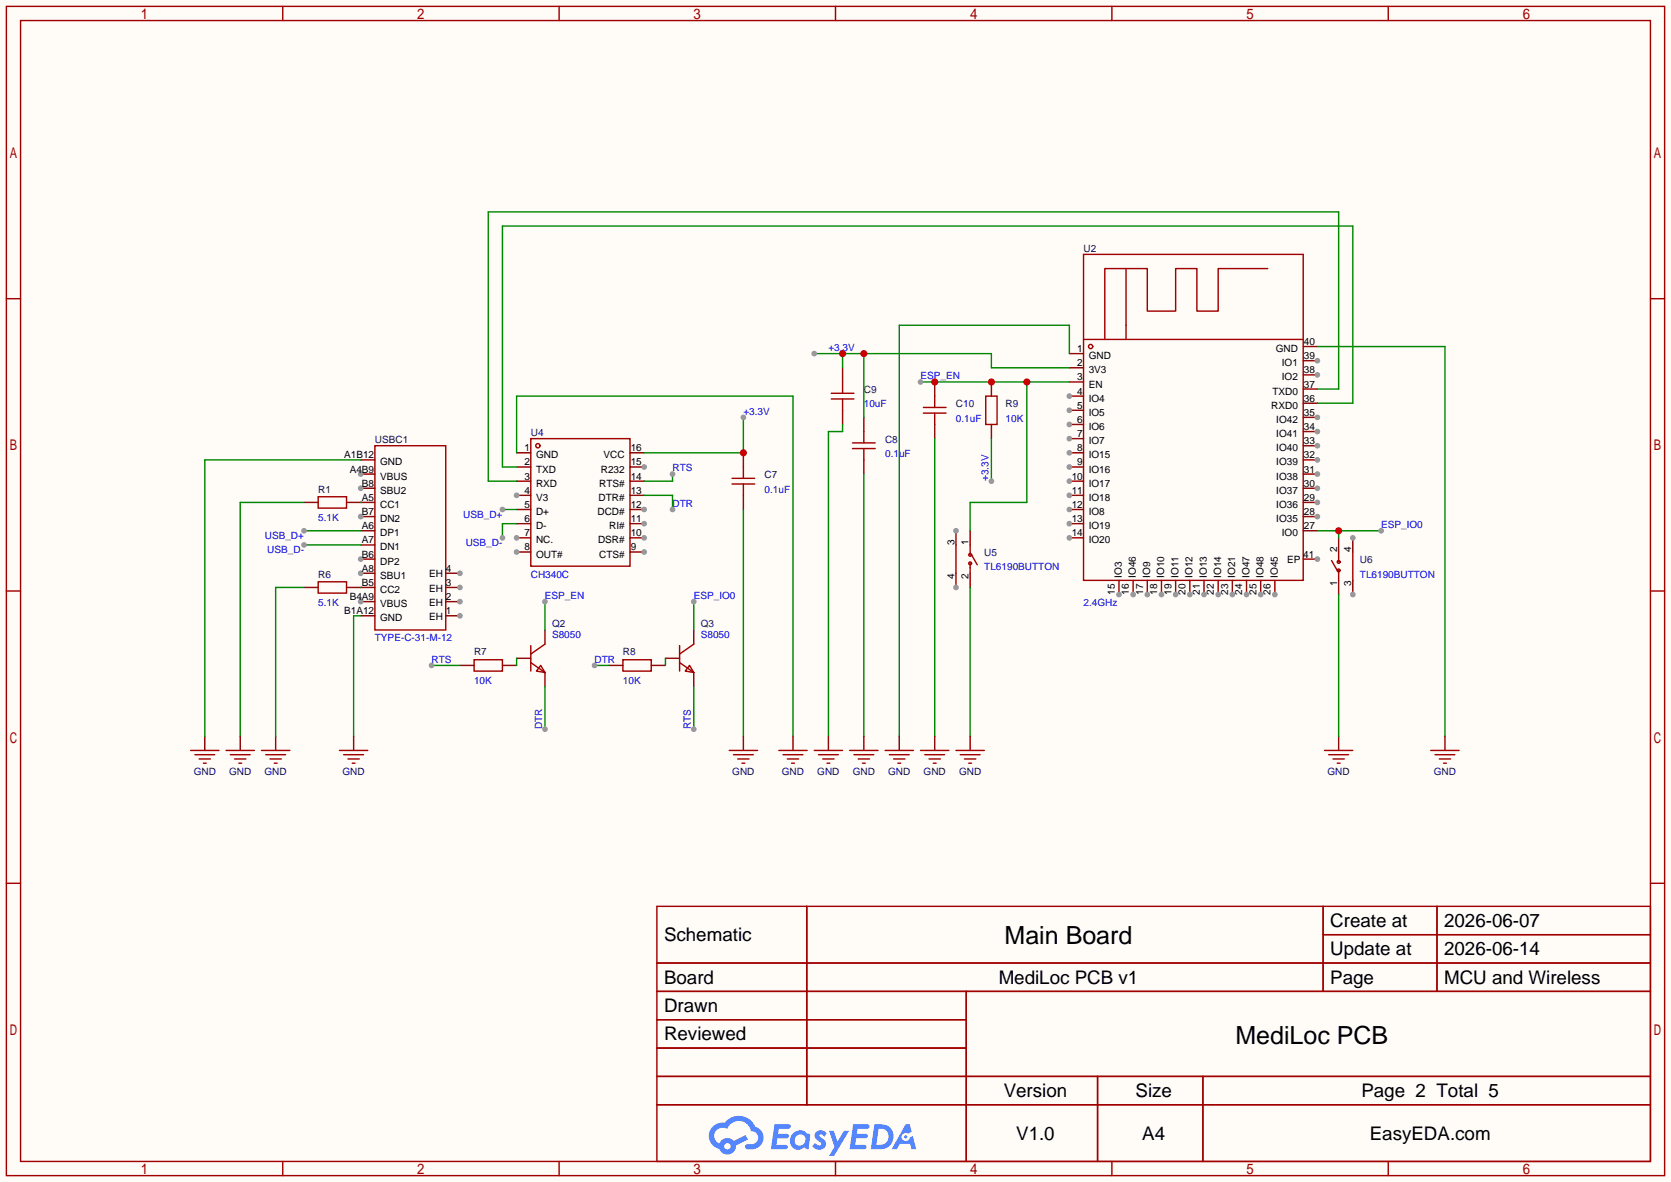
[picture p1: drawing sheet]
<svg xmlns="http://www.w3.org/2000/svg" width="299mm" height="212mm" viewBox="0 0 299 212" stroke-linecap="round" stroke-linejoin="round" font-family="sans-serif">
<path d="M0 0h299.5v211.8h-299.5z" fill="#fffcf7"/>
<g fill="none" stroke="#a10000" stroke-width=".25">
<path d="M1.1 1.1h297.2v209.6h-297.2zM3.7 3.7h292.1v204.5h-292.1zM50.7 1.1v2.6M100.2 1.1v2.6M149.7 1.1v2.6M199.3 1.1v2.6M248.8 1.1v2.6M1.1 53.5h2.6M295.8 53.5h2.5M1.1 105.9h2.6M295.8 105.9h2.5M1.1 158.3h2.6"/>
<path d="M295.8 158.3h2.5M117.7 162.4h178.1v45.8h-178.1zM117.7 172.6h178.1M117.7 177.7h178.1M144.6 162.4v35.6M173.2 177.7v30.5M237.1 162.4v15.3M237.1 167.5h58.7M257.5 162.4v15.3M117.7 182.8h55.5M117.7 192.9h178.1M117.7 187.8h55.5"/>
<path d="M117.7 198h178.1M196.7 192.9v15.3M215.6 192.9v15.3M50.7 208.2v2.5M100.2 208.2v2.5M149.7 208.2v2.5M199.3 208.2v2.5M248.8 208.2v2.5"/>
</g>
<g fill="#5487ff">
<path d="M146.3 202.8a1.3 1.3 0 0 1 1.8 .3l-.4 .6a.54 .54 0 0 0-.9-.2l.1 .2a1.58 1.58 0 0 1 1.1 1.6 1.43 1.43 0 0 1-2.5 .1l.6-.6a.64 .64 0 0 0 .5 .5 .64 .64 0 0 0 .6-.3l-.1-.2a1.6 1.6 0 0 1-1.1-1.6z"/>
<path d="M148.6 202.7h.8l.7 1.9 1.2-1.9h.9l-2.7 4.5h-.9l.9-1.7z"/>
<path d="M138.8 201.5h1.6a1.31 1.31 0 0 1 1.3 .2 .4 .4 0 0 1-.4 .6h-1.7l-.2 .9h1.7a.4 .4 0 0 1 .3 .4 .4 .4 0 0 1-.4 .4h-1.7l-.1 1.2h.8a1.23 1.23 0 0 1 1.1 .2 .39 .39 0 0 1-.3 .6h-2.6z"/>
<path d="M152.9 201.5h1.6a1.32 1.32 0 0 1 1.3 .2 .39 .39 0 0 1-.4 .6h-1.7l-.2 .9h1.7a.4 .4 0 0 1 .3 .4 .4 .4 0 0 1-.4 .4h-1.7l-.1 1.2h.8a1.23 1.23 0 0 1 1.1 .2 .39 .39 0 0 1-.3 .6h-2.6z"/>
<path d="M162.3 201.5h.7l.4 1.3-.7 .4a.75 .75 0 0 0-1.1 .3 .75 .75 0 0 0 .5 1 .75 .75 0 0 0 1-.6l.5-.3 .6 2.4h-.8l-.3-1h-1.8l-.6 1h-.9z"/>
<path d="M156.7 201.5l-.6 4.5h1.4a2.27 2.27 0 0 0 2.6-2.3 2.27 2.27 0 0 0-2.7-2.2zM157.5 202.3a1.5 1.5 0 0 1 1.8 1.5 1.5 1.5 0 0 1-2 1.4h-.2z"/>
<path d="M142.1 203.1a1.62 1.62 0 0 0-.4 2.1 1.62 1.62 0 0 0 2.1 .7l.3-.3 .4 .3 .4 .1 .3-2.5-.2-.3h-.4a1.58 1.58 0 0 0-2.5-.1zM142.7 203.6a.98 .98 0 0 1 1.6 .2 .98 .98 0 0 1-.7 1.5 .94 .94 0 0 1-1.1-.4 .94 .94 0 0 1 .2-1.3z"/>
<path d="M127.8 201.9a2.37 2.37 0 0 0 1.1 4 1.54 1.54 0 0 0 1.8 1 1.54 1.54 0 0 0 1.2-1.6l2.2-1.1-.5-.8-2.1 1.1a1.57 1.57 0 0 0-2.6 .4 1.5 1.5 0 0 1-.7-2.1 1.5 1.5 0 0 1 2.1-.5 2.23 2.23 0 0 1 2.3-1.4 2.23 2.23 0 0 1 2 1.8 1.16 1.16 0 0 1 1.3 1.1 1.16 1.16 0 0 1-1.1 1.3h-.7a.47 .47 0 0 0-.6 .3 .47 .47 0 0 0 .5 .6 2.23 2.23 0 0 0 2.2-.7 2.23 2.23 0 0 0 .4-2.3 2.16 2.16 0 0 0-1.3-1.1 3.2 3.2 0 0 0-5.4-.7l-1.1 .1zM129.8 205.4a.58 .58 0 0 1 1.1 0 .58 .58 0 0 1-1.1 0z"/>
<circle cx="162.3" cy="203.8" r=".28"/>
</g>
<g fill="none" stroke="#a10000" stroke-width=".25">
<path d="M194.2 45.6h39.4v58.4h-39.4z"/>
<circle cx="195.5" cy="62.1" r=".38"/>
</g>
<path d="M191.6 63.4h2.6M191.6 65.9h2.6M191.6 68.5h2.6M191.6 71h2.6" fill="none" stroke="#870000" stroke-width=".25"/>
<circle cx="191.6" cy="71" r=".51" fill="#999"/>
<path d="M191.6 73.5h2.6" fill="none" stroke="#870000" stroke-width=".25"/>
<circle cx="191.6" cy="73.5" r=".51" fill="#999"/>
<path d="M191.6 76.1h2.6" fill="none" stroke="#870000" stroke-width=".25"/>
<circle cx="191.6" cy="76.1" r=".51" fill="#999"/>
<path d="M191.6 78.6h2.6" fill="none" stroke="#870000" stroke-width=".25"/>
<circle cx="191.6" cy="78.6" r=".51" fill="#999"/>
<path d="M191.6 81.2h2.6" fill="none" stroke="#870000" stroke-width=".25"/>
<circle cx="191.6" cy="81.2" r=".51" fill="#999"/>
<path d="M191.6 83.7h2.6" fill="none" stroke="#870000" stroke-width=".25"/>
<circle cx="191.6" cy="83.7" r=".51" fill="#999"/>
<path d="M191.6 86.2h2.6" fill="none" stroke="#870000" stroke-width=".25"/>
<circle cx="191.6" cy="86.2" r=".51" fill="#999"/>
<path d="M191.6 88.8h2.6" fill="none" stroke="#870000" stroke-width=".25"/>
<circle cx="191.6" cy="88.8" r=".51" fill="#999"/>
<path d="M191.6 91.3h2.6" fill="none" stroke="#870000" stroke-width=".25"/>
<circle cx="191.6" cy="91.3" r=".51" fill="#999"/>
<path d="M191.6 93.9h2.6" fill="none" stroke="#870000" stroke-width=".25"/>
<circle cx="191.6" cy="93.9" r=".51" fill="#999"/>
<path d="M191.6 96.4h2.6" fill="none" stroke="#870000" stroke-width=".25"/>
<circle cx="191.6" cy="96.4" r=".51" fill="#999"/>
<path d="M200.5 104v2.6" fill="none" stroke="#870000" stroke-width=".25"/>
<circle cx="200.5" cy="106.6" r=".51" fill="#999"/>
<path d="M203.1 104v2.6" fill="none" stroke="#870000" stroke-width=".25"/>
<circle cx="203.1" cy="106.6" r=".51" fill="#999"/>
<path d="M205.6 104v2.6" fill="none" stroke="#870000" stroke-width=".25"/>
<circle cx="205.6" cy="106.6" r=".51" fill="#999"/>
<path d="M208.2 104v2.6" fill="none" stroke="#870000" stroke-width=".25"/>
<circle cx="208.2" cy="106.6" r=".51" fill="#999"/>
<path d="M210.7 104v2.6" fill="none" stroke="#870000" stroke-width=".25"/>
<circle cx="210.7" cy="106.6" r=".51" fill="#999"/>
<path d="M213.2 104v2.6" fill="none" stroke="#870000" stroke-width=".25"/>
<circle cx="213.2" cy="106.6" r=".51" fill="#999"/>
<path d="M215.8 104v2.6" fill="none" stroke="#870000" stroke-width=".25"/>
<circle cx="215.8" cy="106.6" r=".51" fill="#999"/>
<path d="M218.3 104v2.6" fill="none" stroke="#870000" stroke-width=".25"/>
<circle cx="218.3" cy="106.6" r=".51" fill="#999"/>
<path d="M220.9 104v2.6" fill="none" stroke="#870000" stroke-width=".25"/>
<circle cx="220.9" cy="106.6" r=".51" fill="#999"/>
<path d="M223.4 104v2.6" fill="none" stroke="#870000" stroke-width=".25"/>
<circle cx="223.4" cy="106.6" r=".51" fill="#999"/>
<path d="M225.9 104v2.6" fill="none" stroke="#870000" stroke-width=".25"/>
<circle cx="225.9" cy="106.6" r=".51" fill="#999"/>
<path d="M228.5 104v2.6" fill="none" stroke="#870000" stroke-width=".25"/>
<circle cx="228.5" cy="106.6" r=".51" fill="#999"/>
<path d="M233.6 95.1h2.5M233.6 92.6h2.5" fill="none" stroke="#870000" stroke-width=".25"/>
<circle cx="236.1" cy="92.6" r=".51" fill="#999"/>
<path d="M233.6 90h2.5" fill="none" stroke="#870000" stroke-width=".25"/>
<circle cx="236.1" cy="90" r=".51" fill="#999"/>
<path d="M233.6 87.5h2.5" fill="none" stroke="#870000" stroke-width=".25"/>
<circle cx="236.1" cy="87.5" r=".51" fill="#999"/>
<path d="M233.6 85h2.5" fill="none" stroke="#870000" stroke-width=".25"/>
<circle cx="236.1" cy="85" r=".51" fill="#999"/>
<path d="M233.6 82.4h2.5" fill="none" stroke="#870000" stroke-width=".25"/>
<circle cx="236.1" cy="82.4" r=".51" fill="#999"/>
<path d="M233.6 79.9h2.5" fill="none" stroke="#870000" stroke-width=".25"/>
<circle cx="236.1" cy="79.9" r=".51" fill="#999"/>
<path d="M233.6 77.3h2.5" fill="none" stroke="#870000" stroke-width=".25"/>
<circle cx="236.1" cy="77.3" r=".51" fill="#999"/>
<path d="M233.6 74.8h2.5" fill="none" stroke="#870000" stroke-width=".25"/>
<circle cx="236.1" cy="74.8" r=".51" fill="#999"/>
<path d="M233.6 72.3h2.5M233.6 69.7h2.5M233.6 67.2h2.5" fill="none" stroke="#870000" stroke-width=".25"/>
<circle cx="236.1" cy="67.2" r=".51" fill="#999"/>
<path d="M233.6 64.6h2.5" fill="none" stroke="#870000" stroke-width=".25"/>
<circle cx="236.1" cy="64.6" r=".51" fill="#999"/>
<path d="M233.6 62.1h2.5M233.6 100.2h2.5" fill="none" stroke="#870000" stroke-width=".25"/>
<path d="M201.8 48.1v12.7M227.2 48.1h-8.9v7.7h-3.8v-7.7h-3.8v7.7h-5.1v-7.7h-7.6v12.7M194.2 60.8h39.4" fill="none" stroke="#a10000" stroke-width=".25"/>
<circle cx="236.1" cy="100.2" r=".51" fill="#999"/>
<path d="M67.2 79.9h12.7v33h-12.7z" fill="none" stroke="#a10000" stroke-width=".25"/>
<path d="M64.6 82.4h2.6M64.6 85h2.6" fill="none" stroke="#870000" stroke-width=".25"/>
<circle cx="64.6" cy="85" r=".51" fill="#999"/>
<path d="M64.6 87.5h2.6" fill="none" stroke="#870000" stroke-width=".25"/>
<circle cx="64.6" cy="87.5" r=".51" fill="#999"/>
<path d="M64.6 90h2.6M64.6 92.6h2.6" fill="none" stroke="#870000" stroke-width=".25"/>
<circle cx="64.6" cy="92.6" r=".51" fill="#999"/>
<path d="M64.6 95.1h2.6M64.6 97.7h2.6M64.6 100.2h2.6" fill="none" stroke="#870000" stroke-width=".25"/>
<circle cx="64.6" cy="100.2" r=".51" fill="#999"/>
<path d="M64.6 102.7h2.6" fill="none" stroke="#870000" stroke-width=".25"/>
<circle cx="64.6" cy="102.7" r=".51" fill="#999"/>
<path d="M64.6 105.3h2.6M64.6 107.8h2.6" fill="none" stroke="#870000" stroke-width=".25"/>
<circle cx="64.6" cy="107.8" r=".51" fill="#999"/>
<path d="M64.6 110.4h2.6M79.9 102.7h2.5" fill="none" stroke="#870000" stroke-width=".25"/>
<circle cx="82.4" cy="102.7" r=".51" fill="#999"/>
<path d="M79.9 105.3h2.5" fill="none" stroke="#870000" stroke-width=".25"/>
<circle cx="82.4" cy="105.3" r=".51" fill="#999"/>
<path d="M79.9 107.8h2.5" fill="none" stroke="#870000" stroke-width=".25"/>
<circle cx="82.4" cy="107.8" r=".51" fill="#999"/>
<path d="M79.9 110.4h2.5" fill="none" stroke="#870000" stroke-width=".25"/>
<circle cx="82.4" cy="110.4" r=".51" fill="#999"/>
<g fill="none" stroke="#a10000" stroke-width=".25">
<path d="M95.1 78.6h17.8v22.9h-17.8zM57 89h5.1v2.1h-5.1zM57 104.3h5.1v2h-5.1z"/>
<circle cx="96.4" cy="79.9" r=".38"/>
</g>
<path d="M54.5 90h2.5M62.1 90h2.5M92.6 81.2h2.5M92.6 83.7h2.5M92.6 86.2h2.5M92.6 88.8h2.5M54.5 105.3h2.5M62.1 105.3h2.5" fill="none" stroke="#870000" stroke-width=".25"/>
<circle cx="92.6" cy="88.8" r=".51" fill="#999"/>
<path d="M92.6 91.3h2.5M92.6 93.9h2.5M92.6 96.4h2.5" fill="none" stroke="#870000" stroke-width=".25"/>
<circle cx="92.6" cy="96.4" r=".51" fill="#999"/>
<path d="M92.6 98.9h2.5" fill="none" stroke="#870000" stroke-width=".25"/>
<circle cx="92.6" cy="98.9" r=".51" fill="#999"/>
<path d="M112.9 98.9h2.5" fill="none" stroke="#870000" stroke-width=".25"/>
<circle cx="115.4" cy="98.9" r=".51" fill="#999"/>
<path d="M112.9 96.4h2.5" fill="none" stroke="#870000" stroke-width=".25"/>
<circle cx="115.4" cy="96.4" r=".51" fill="#999"/>
<path d="M112.9 93.9h2.5" fill="none" stroke="#870000" stroke-width=".25"/>
<circle cx="115.4" cy="93.9" r=".51" fill="#999"/>
<path d="M112.9 91.3h2.5" fill="none" stroke="#870000" stroke-width=".25"/>
<circle cx="115.4" cy="91.3" r=".51" fill="#999"/>
<path d="M112.9 88.8h2.5M112.9 86.2h2.5M112.9 83.7h2.5" fill="none" stroke="#870000" stroke-width=".25"/>
<circle cx="115.4" cy="83.7" r=".51" fill="#999"/>
<g fill="none" stroke="#870000" stroke-width=".25">
<path d="M151 65.9v2.6M151 73.5v2.6M154.8 74.8v2.5M167.5 68.5v2.5M167.5 76.1v2.5M112.9 81.2h2.5M133.2 81.2v2.5M133.2 88.8v2.5M154.8 82.4v2.6M171.3 95.1v2.6M82.4 119.3h2.6M90 119.3h2.6"/>
<path d="M92.6 118h2.5M97.7 112.9v2.5M109.1 119.3h2.5M116.7 119.3h2.6M119.3 118h2.5M124.3 112.9v2.5M97.7 120.5v2.6M124.3 120.5v2.6"/>
</g>
<g fill="none" stroke="#a10000" stroke-width=".25">
<path d="M149 70.5h4M149 71.5h4M151 68.5v2M151 71.5v2M152.8 79.4h4M154.8 77.3v2.1M165.5 73h4M165.5 74h4M167.5 71v2M167.5 74v2.1M131.2 86.7h4.1M131.2 85.7h4.1"/>
<path d="M133.2 83.7v2M133.2 86.7v2.1M152.8 80.4h4M154.8 80.4v2M85 118.2h5v2.1h-5zM95.1 118.7l2.6 1.8M95.1 115.7v4.6M96.9 119.3l.8 1.2-1.6-.2zM97.7 115.4l-2.6 1.8M111.6 118.2h5.1v2.1h-5.1zM121.8 118.7l2.5 1.8M121.8 115.7v4.6"/>
<path d="M123.6 119.3l.7 1.2-1.5-.2zM124.3 115.4l-2.5 1.8"/>
<circle cx="173.9" cy="99.4" r=".25"/>
<circle cx="173.9" cy="101" r=".25"/>
</g>
<circle cx="171.3" cy="95.1" r=".51" fill="#999"/>
<path d="M171.3 102.7v2.6" fill="none" stroke="#870000" stroke-width=".25"/>
<circle cx="171.3" cy="105.3" r=".51" fill="#999"/>
<path d="M173.9 95.1v2.6M173.9 102.7v2.6M242.4 104v2.6" fill="none" stroke="#870000" stroke-width=".25"/>
<g fill="none" stroke="#a10000" stroke-width=".25">
<path d="M171.3 97.7v5M173.9 97.7v1.7M174.1 99.4l1 1.8M173.9 101v1.7"/>
<circle cx="239.9" cy="102.2" r=".25"/>
<circle cx="239.9" cy="100.7" r=".25"/>
</g>
<circle cx="242.4" cy="106.6" r=".51" fill="#999"/>
<path d="M242.4 96.4v2.5" fill="none" stroke="#870000" stroke-width=".25"/>
<circle cx="242.4" cy="96.4" r=".51" fill="#999"/>
<path d="M177.7 68.5v2.5M177.7 76.1v2.5M239.9 96.4v2.5M239.9 104v2.6M36.7 132v2.5M43.1 132v2.5M49.4 132v2.5M63.4 132v2.5" fill="none" stroke="#870000" stroke-width=".25"/>
<g fill="none" stroke="#a10000" stroke-width=".25">
<path d="M176.7 71h2v5.1h-2zM239.9 98.9v1.8M242.4 98.9v5.1M238.6 100.5l1 1.7M239.9 102.2v1.8M34.2 134.5h5M34.9 135.3h3.6M35.7 136h2M36.4 136.8h.6M40.5 134.5h5.1M41.3 135.3h3.5M42 136h2.1"/>
<path d="M42.8 136.8h.5M46.9 134.5h5M47.6 135.3h3.6M48.4 136h2M49.1 136.8h.6M60.8 134.5h5.1M61.6 135.3h3.6M62.4 136h2M63.1 136.8h.5"/>
</g>
<path d="M54.5 90h-11.4v42M54.5 95.1h10.1M64.6 90h.1M64.6 82.4h-27.9v49.6M54.5 105.3h-5.1v26.7M64.6 105.3h.1M64.6 110.4h-1.2v21.6" fill="none" stroke="#008700" stroke-width=".25"/>
<circle cx="54.5" cy="95.1" r=".51" fill="#999"/>
<path d="M54.5 97.7h10.1" fill="none" stroke="#008700" stroke-width=".25"/>
<circle cx="54.5" cy="97.7" r=".51" fill="#999"/>
<path d="M90 91.3h2.6" fill="none" stroke="#008700" stroke-width=".25"/>
<circle cx="90" cy="91.3" r=".51" fill="#999"/>
<path d="M92.6 93.9h-2.6v2.5" fill="none" stroke="#008700" stroke-width=".25"/>
<circle cx="90" cy="96.4" r=".51" fill="#999"/>
<path d="M133.2 74.8v6.4h-17.8M133.2 91.3v40.7" fill="none" stroke="#008700" stroke-width=".25"/>
<circle cx="133.2" cy="81.2" r=".63" fill="#c00"/>
<circle cx="133.2" cy="74.8" r=".51" fill="#999"/>
<path d="M133.2 132v2.5" fill="none" stroke="#870000" stroke-width=".25"/>
<path d="M130.7 134.5h5.1M131.4 135.3h3.6M132.2 136h2M133 136.8h.5" fill="none" stroke="#a10000" stroke-width=".25"/>
<path d="M115.4 88.8h5.1v2.5" fill="none" stroke="#008700" stroke-width=".25"/>
<circle cx="120.5" cy="91.3" r=".51" fill="#999"/>
<path d="M120.5 85v1.2h-5.1" fill="none" stroke="#008700" stroke-width=".25"/>
<circle cx="120.5" cy="85" r=".51" fill="#999"/>
<path d="M77.3 119.3h5.1M92.6 118v1.3" fill="none" stroke="#008700" stroke-width=".25"/>
<circle cx="77.3" cy="119.3" r=".51" fill="#999"/>
<path d="M97.7 123.1v7.6" fill="none" stroke="#008700" stroke-width=".25"/>
<circle cx="97.7" cy="130.7" r=".51" fill="#999"/>
<path d="M97.7 107.8v5.1" fill="none" stroke="#008700" stroke-width=".25"/>
<circle cx="97.7" cy="107.8" r=".51" fill="#999"/>
<path d="M106.6 119.3h2.5M119.3 118v1.3" fill="none" stroke="#008700" stroke-width=".25"/>
<circle cx="106.6" cy="119.3" r=".51" fill="#999"/>
<path d="M124.3 123.1v7.6" fill="none" stroke="#008700" stroke-width=".25"/>
<circle cx="124.3" cy="130.7" r=".51" fill="#999"/>
<path d="M124.3 107.8v5.1" fill="none" stroke="#008700" stroke-width=".25"/>
<circle cx="124.3" cy="107.8" r=".51" fill="#999"/>
<path d="M145.9 63.4h31.8v2.5h13.9M151 63.4v2.5M154.8 63.4v11.4" fill="none" stroke="#008700" stroke-width=".25"/>
<g fill="#c00">
<circle cx="154.8" cy="63.4" r=".63"/>
<circle cx="151" cy="63.4" r=".63"/>
</g>
<circle cx="145.9" cy="63.4" r=".51" fill="#999"/>
<path d="M151 76.1v1.2h-2.5v54.7M191.6 63.4v-5.1h-30.4v73.7M236.1 62.1h22.9v69.9M154.8 85v47M236.1 95.1h11.4M239.9 95.1v1.3" fill="none" stroke="#008700" stroke-width=".25"/>
<path d="M148.5 132v2.5M154.8 132v2.5M161.2 132v2.5" fill="none" stroke="#870000" stroke-width=".25"/>
<path d="M145.9 134.5h5.1M146.7 135.3h3.5M147.4 136h2.1M148.2 136.8h.5M152.3 134.5h5.1M153 135.3h3.6M153.8 136h2M154.6 136.8h.5M158.6 134.5h5.1M159.4 135.3h3.5M160.1 136h2.1M160.9 136.8h.5" fill="none" stroke="#a10000" stroke-width=".25"/>
<circle cx="239.9" cy="95.1" r=".63" fill="#c00"/>
<circle cx="247.5" cy="95.1" r=".51" fill="#999"/>
<path d="M165 68.5h26.6M184 68.5v21.5h-10.1v5.1M236.1 72.3h6.3v-31.8h-152.4v43.2h2.6M236.1 69.7h3.8v-31.7h-152.4v48.2h5.1M92.6 81.2v-10.2h49.5v61" fill="none" stroke="#008700" stroke-width=".25"/>
<path d="M142.1 132v2.5" fill="none" stroke="#870000" stroke-width=".25"/>
<path d="M139.6 134.5h5.1M140.3 135.3h3.6M141.1 136h2M141.9 136.8h.5" fill="none" stroke="#a10000" stroke-width=".25"/>
<g fill="#c00">
<circle cx="167.5" cy="68.5" r=".63"/>
<circle cx="177.7" cy="68.5" r=".63"/>
<circle cx="184" cy="68.5" r=".63"/>
</g>
<circle cx="165" cy="68.5" r=".51" fill="#999"/>
<path d="M167.5 78.6v53.4M177.7 78.6v7.6" fill="none" stroke="#008700" stroke-width=".25"/>
<path d="M167.5 132v2.5" fill="none" stroke="#870000" stroke-width=".25"/>
<path d="M165 134.5h5.1M165.7 135.3h3.6M166.5 136h2M167.3 136.8h.5" fill="none" stroke="#a10000" stroke-width=".25"/>
<circle cx="177.7" cy="86.2" r=".51" fill="#999"/>
<path d="M173.9 105.3v26.7M239.9 106.6v25.4" fill="none" stroke="#008700" stroke-width=".25"/>
<path d="M173.9 132v2.5M239.9 132v2.5M259 132v2.5" fill="none" stroke="#870000" stroke-width=".25"/>
<path d="M171.3 134.5h5.1M172.1 135.3h3.5M172.8 136h2.1M173.6 136.8h.5M237.4 134.5h5M238.1 135.3h3.6M238.9 136h2M239.6 136.8h.6M256.4 134.5h5.1M257.2 135.3h3.5M257.9 136h2.1M258.7 136.8h.5" fill="none" stroke="#a10000" stroke-width=".25"/>
<g font-size="4.5">
<text x="180" y="169.2">Main Board</text>
<text x="221.4" y="187">MediLoc PCB</text>
</g>
<g font-size="3.4">
<text x="238.4" y="166.1">Create at</text>
<text x="258.8" y="166.1">2026-06-07</text>
<text x="119" y="168.7">Schematic</text>
<text x="238.4" y="171.2">Update at</text>
<text x="258.8" y="171.2">2026-06-14</text>
<text x="119" y="176.3">Board</text>
<text x="179" y="176.3">MediLoc PCB v1</text>
<text x="238.4" y="176.3">Page</text>
<text x="258.8" y="176.3">MCU and Wireless</text>
<text x="119" y="181.4">Drawn</text>
<text x="119" y="186.5">Reviewed</text>
<text x="179.9" y="196.6">Version</text>
<text x="203.5" y="196.6">Size</text>
<text x="244" y="196.6">Page 2 Total 5</text>
<text x="182.1" y="204.2">V1.0</text>
<text x="204.7" y="204.2">A4</text>
<text x="245.5" y="204.2">EasyEDA.com</text>
</g>
<g font-size="1.8" fill="#000080">
<text x="194.2" y="45.1">U2</text>
<text x="154.8" y="70.5">C9</text>
<text x="171.3" y="73">C10</text>
<text x="180.2" y="73">R9</text>
<text x="67.2" y="79.4">USBC1</text>
<text x="95.1" y="78.1">U4</text>
<text x="158.6" y="79.4">C8</text>
<text x="57" y="88.3">R1</text>
<text x="137" y="85.7">C7</text>
<text x="176.4" y="99.7">U5</text>
<text x="243.7" y="101">U6</text>
<text x="57" y="103.5">R6</text>
<text x="98.9" y="112.4">Q2</text>
<text x="125.6" y="112.4">Q3</text>
<text x="85" y="117.5">R7</text>
<text x="111.6" y="117.5">R8</text>
<text x="34.7" y="138.8">GND</text>
<text x="41.1" y="138.8">GND</text>
<text x="47.4" y="138.8">GND</text>
<text x="61.4" y="138.8">GND</text>
<text x="131.2" y="138.8">GND</text>
<text x="140.1" y="138.8">GND</text>
<text x="146.5" y="138.8">GND</text>
<text x="152.8" y="138.8">GND</text>
<text x="159.2" y="138.8">GND</text>
<text x="165.5" y="138.8">GND</text>
<text x="171.9" y="138.8">GND</text>
<text x="237.9" y="138.8">GND</text>
<text x="257" y="138.8">GND</text>
</g>
<g font-size="1.8" fill="#00f">
<text x="148.5" y="62.9">+3.3V</text>
<text x="165" y="67.9">ESP_EN</text>
<text x="133.2" y="74.3">+3.3V</text>
<text x="154.8" y="73">10uF</text>
<text x="171.3" y="75.6">0.1uF</text>
<text x="180.2" y="75.6">10K</text>
<text x="158.6" y="81.9">0.1uF</text>
<text x="120.5" y="84.5">RTS</text>
<text x="137" y="88.3">0.1uF</text>
<text x="177.2" y="86.2" transform="rotate(-90 177.2 86.2)">+3.3V</text>
<text x="57" y="93.3">5.1K</text>
<text x="83" y="92.8">USB_D+</text>
<text x="120.5" y="90.8">DTR</text>
<text x="247.5" y="94.6">ESP_IO0</text>
<text x="47.5" y="96.6">USB_D+</text>
<text x="47.9" y="99.2">USB_D-</text>
<text x="83.5" y="97.9">USB_D-</text>
<text x="95.1" y="103.5">CH340C</text>
<text x="97.7" y="107.3">ESP_EN</text>
<text x="124.3" y="107.3">ESP_IO0</text>
<text x="176.4" y="102.2">TL6190BUTTON</text>
<text x="243.7" y="103.5">TL6190BUTTON</text>
<text x="57" y="108.6">5.1K</text>
<text x="194.2" y="108.6">2.4GHz</text>
<text x="67.2" y="114.9">TYPE-C-31-M-12</text>
<text x="77.3" y="118.7">RTS</text>
<text x="98.9" y="114.4">S8050</text>
<text x="106.6" y="118.7">DTR</text>
<text x="125.6" y="114.4">S8050</text>
<text x="85" y="122.6">10K</text>
<text x="111.6" y="122.6">10K</text>
<text x="97.2" y="130.7" transform="rotate(-90 97.2 130.7)">DTR</text>
<text x="123.8" y="130.7" transform="rotate(-90 123.8 130.7)">RTS</text>
</g>
<g font-size="1.8">
<text x="193.1" y="63.1">1</text>
<text x="193.1" y="65.6">2</text>
<text x="195.1" y="64.4">GND</text>
<text x="228.6" y="63.1">GND</text>
<text x="229.7" y="65.6">IO1</text>
<text x="233.7" y="64.4">39</text>
<text x="233.7" y="61.8">40</text>
<text x="193.1" y="68.2">3</text>
<text x="193.1" y="70.7">4</text>
<text x="195.1" y="66.9">3V3</text>
<text x="195.1" y="69.4">EN</text>
<text x="195.1" y="72">IO4</text>
<text x="228" y="70.7">TXD0</text>
<text x="229.7" y="68.2">IO2</text>
<text x="233.7" y="72">36</text>
<text x="233.7" y="69.4">37</text>
<text x="233.7" y="66.9">38</text>
<text x="193.1" y="73.3">5</text>
<text x="193.1" y="75.8">6</text>
<text x="195.1" y="74.5">IO5</text>
<text x="195.1" y="77.1">IO6</text>
<text x="227.8" y="73.3">RXD0</text>
<text x="228.7" y="75.8">IO42</text>
<text x="233.7" y="77.1">34</text>
<text x="233.7" y="74.5">35</text>
<text x="61.7" y="82.1">A1B12</text>
<text x="68.1" y="83.4">GND</text>
<text x="94" y="80.9">1</text>
<text x="94" y="83.4">2</text>
<text x="96.1" y="82.1">GND</text>
<text x="108.2" y="82.1">VCC</text>
<text x="113" y="83.4">15</text>
<text x="113" y="80.9">16</text>
<text x="193.1" y="78.3">7</text>
<text x="193.1" y="80.9">8</text>
<text x="193.1" y="83.4">9</text>
<text x="195.1" y="79.6">IO7</text>
<text x="195.1" y="82.1">IO15</text>
<text x="228.7" y="83.4">IO39</text>
<text x="228.7" y="80.9">IO40</text>
<text x="228.7" y="78.3">IO41</text>
<text x="233.7" y="82.1">32</text>
<text x="233.7" y="79.6">33</text>
<text x="62.7" y="84.7">A4B9</text>
<text x="64.9" y="87.2">B8</text>
<text x="64.9" y="89.8">A5</text>
<text x="68.1" y="86">VBUS</text>
<text x="68.1" y="88.5">SBU2</text>
<text x="94" y="86">3</text>
<text x="94" y="88.5">4</text>
<text x="96.1" y="84.7">TXD</text>
<text x="96.1" y="87.2">RXD</text>
<text x="96.1" y="89.8">V3</text>
<text x="107.3" y="89.8">DTR#</text>
<text x="107.4" y="87.2">RTS#</text>
<text x="107.7" y="84.7">R232</text>
<text x="113" y="88.5">13</text>
<text x="113" y="86">14</text>
<text x="192.1" y="86">10</text>
<text x="192.1" y="88.5">11</text>
<text x="195.1" y="84.7">IO16</text>
<text x="195.1" y="87.2">IO17</text>
<text x="195.1" y="89.8">IO18</text>
<text x="228.7" y="88.5">IO37</text>
<text x="228.7" y="86">IO38</text>
<text x="233.7" y="89.8">29</text>
<text x="233.7" y="87.2">30</text>
<text x="233.7" y="84.7">31</text>
<text x="64.9" y="92.3">B7</text>
<text x="64.9" y="94.8">A6</text>
<text x="68.1" y="91">CC1</text>
<text x="68.1" y="93.6">DN2</text>
<text x="94" y="91">5</text>
<text x="94" y="93.6">6</text>
<text x="96.1" y="92.3">D+</text>
<text x="96.1" y="94.8">D-</text>
<text x="107.1" y="92.3">DCD#</text>
<text x="109.2" y="94.8">RI#</text>
<text x="113" y="93.6">11</text>
<text x="113" y="91">12</text>
<text x="192.1" y="91">12</text>
<text x="192.1" y="93.6">13</text>
<text x="195.1" y="92.3">IO8</text>
<text x="195.1" y="94.8">IO19</text>
<text x="228.7" y="93.6">IO35</text>
<text x="228.7" y="91">IO36</text>
<text x="233.7" y="94.8">27</text>
<text x="233.7" y="92.3">28</text>
<text x="64.9" y="97.4">A7</text>
<text x="64.9" y="99.9">B6</text>
<text x="68.1" y="96.1">DP1</text>
<text x="68.1" y="98.7">DN1</text>
<text x="68.1" y="101.2">DP2</text>
<text x="94" y="96.1">7</text>
<text x="94" y="98.7">8</text>
<text x="96.1" y="97.4">NC.</text>
<text x="96.1" y="99.9">OUT#</text>
<text x="107.2" y="97.4">DSR#</text>
<text x="107.4" y="99.9">CTS#</text>
<text x="113" y="98.7">9</text>
<text x="113" y="96.1">10</text>
<text x="171" y="97.7" transform="rotate(-90 171 97.7)">3</text>
<text x="173.6" y="97.7" transform="rotate(-90 173.6 97.7)">1</text>
<text x="192.1" y="96.1">14</text>
<text x="195.1" y="97.4">IO20</text>
<text x="229.7" y="96.1">IO0</text>
<text x="230.7" y="100.9">EP</text>
<text x="233.6" y="99.9">41</text>
<text x="239.6" y="98.9" transform="rotate(-90 239.6 98.9)">2</text>
<text x="242.2" y="98.9" transform="rotate(-90 242.2 98.9)">4</text>
<text x="62.7" y="107.5">B4A9</text>
<text x="64.9" y="102.5">A8</text>
<text x="64.9" y="105">B5</text>
<text x="68.1" y="103.7">SBU1</text>
<text x="68.1" y="106.3">CC2</text>
<text x="76.9" y="103.5">EH</text>
<text x="76.9" y="106">EH</text>
<text x="79.9" y="102.5">4</text>
<text x="79.9" y="105">3</text>
<text x="79.9" y="107.5">2</text>
<text x="171" y="103.7" transform="rotate(-90 171 103.7)">4</text>
<text x="173.6" y="103.7" transform="rotate(-90 173.6 103.7)">2</text>
<text x="199.8" y="106.6" transform="rotate(-90 199.8 106.6)">15</text>
<text x="201" y="103.6" transform="rotate(-90 201 103.6)">IO3</text>
<text x="202.3" y="106.6" transform="rotate(-90 202.3 106.6)">16</text>
<text x="203.6" y="103.6" transform="rotate(-90 203.6 103.6)">IO46</text>
<text x="204.9" y="106.6" transform="rotate(-90 204.9 106.6)">17</text>
<text x="206.1" y="103.6" transform="rotate(-90 206.1 103.6)">IO9</text>
<text x="207.4" y="106.6" transform="rotate(-90 207.4 106.6)">18</text>
<text x="208.7" y="103.6" transform="rotate(-90 208.7 103.6)">IO10</text>
<text x="209.9" y="106.6" transform="rotate(-90 209.9 106.6)">19</text>
<text x="211.2" y="103.6" transform="rotate(-90 211.2 103.6)">IO11</text>
<text x="212.5" y="106.6" transform="rotate(-90 212.5 106.6)">20</text>
<text x="213.7" y="103.6" transform="rotate(-90 213.7 103.6)">IO12</text>
<text x="215" y="106.6" transform="rotate(-90 215 106.6)">21</text>
<text x="216.3" y="103.6" transform="rotate(-90 216.3 103.6)">IO13</text>
<text x="217.6" y="106.6" transform="rotate(-90 217.6 106.6)">22</text>
<text x="218.8" y="103.6" transform="rotate(-90 218.8 103.6)">IO14</text>
<text x="220.1" y="106.6" transform="rotate(-90 220.1 106.6)">23</text>
<text x="221.4" y="103.6" transform="rotate(-90 221.4 103.6)">IO21</text>
<text x="222.6" y="106.6" transform="rotate(-90 222.6 106.6)">24</text>
<text x="223.9" y="103.6" transform="rotate(-90 223.9 103.6)">IO47</text>
<text x="225.2" y="106.6" transform="rotate(-90 225.2 106.6)">25</text>
<text x="226.4" y="103.6" transform="rotate(-90 226.4 103.6)">IO48</text>
<text x="227.7" y="106.6" transform="rotate(-90 227.7 106.6)">26</text>
<text x="229" y="103.6" transform="rotate(-90 229 103.6)">IO45</text>
<text x="239.6" y="105" transform="rotate(-90 239.6 105)">1</text>
<text x="242.2" y="105" transform="rotate(-90 242.2 105)">3</text>
<text x="61.7" y="110.1">B1A12</text>
<text x="68.1" y="108.8">VBUS</text>
<text x="68.1" y="111.4">GND</text>
<text x="76.9" y="108.6">EH</text>
<text x="76.9" y="111.1">EH</text>
<text x="79.9" y="110.1">1</text>
</g>
</svg>
